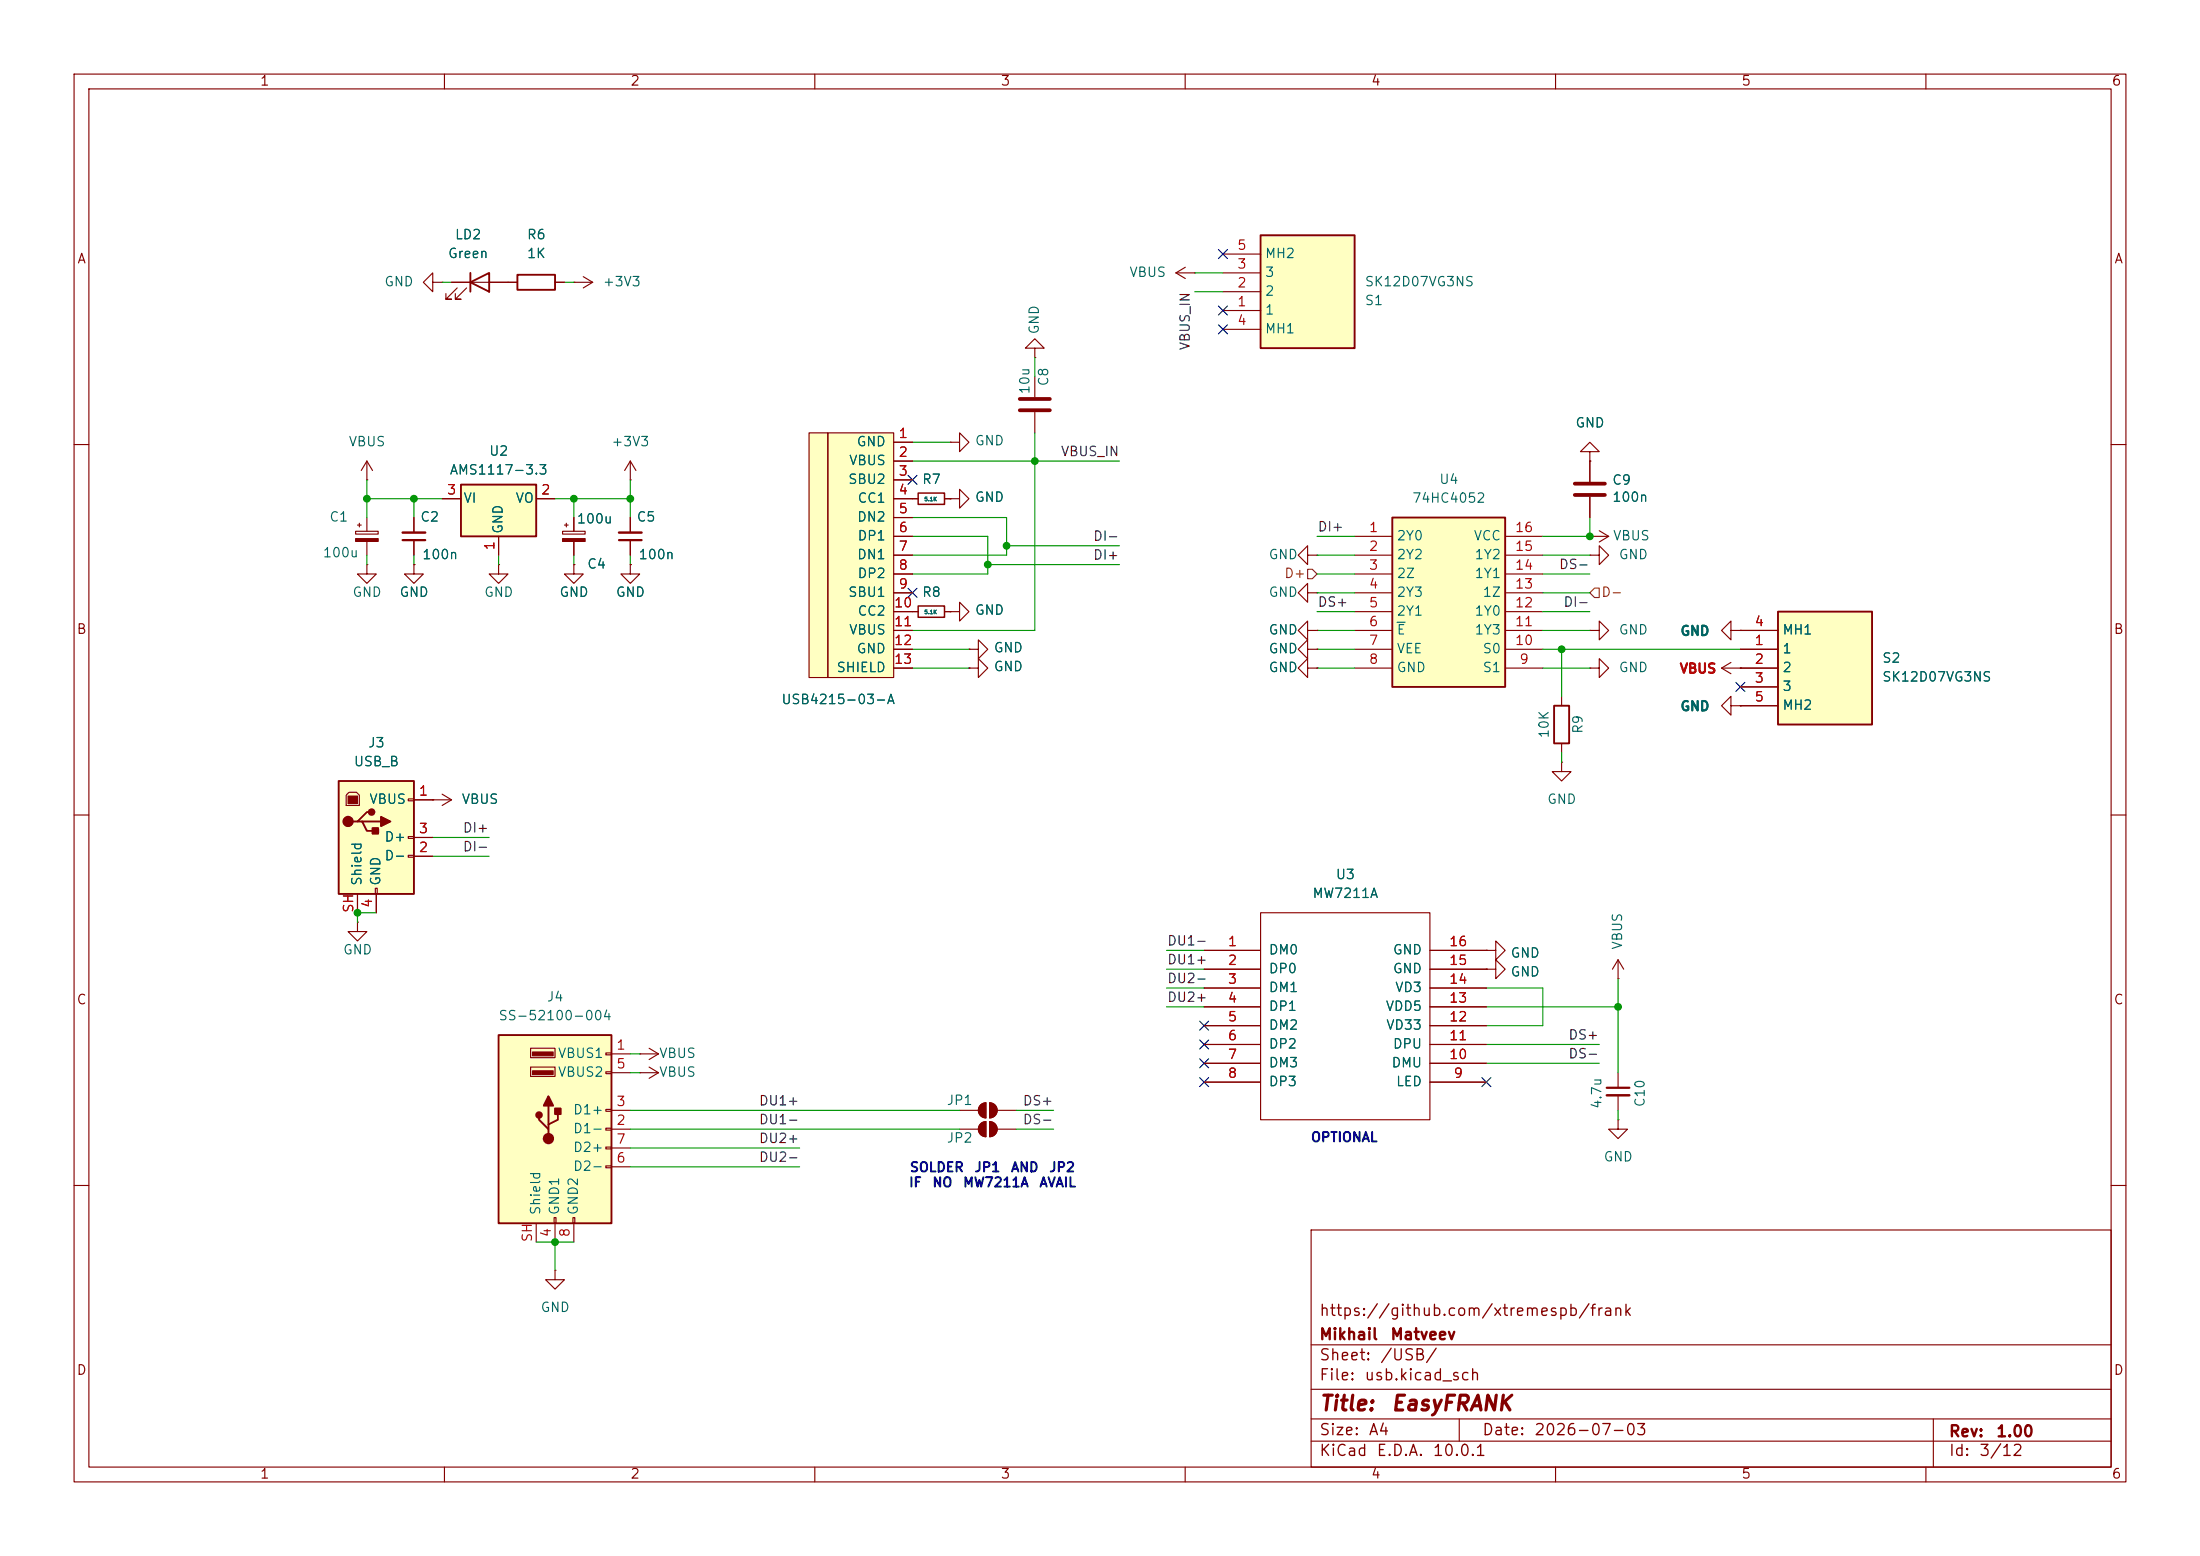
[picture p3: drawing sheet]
<svg xmlns="http://www.w3.org/2000/svg" width="297mm" height="210mm" viewBox="0 0 297 210" stroke-linecap="round" stroke-linejoin="round" font-family="sans-serif">
<g fill="none" stroke="#840000" stroke-width=".15">
<path d="M10 10h277v190h-277zM12 12h273v186h-273zM60 10v2M110 10v2M160 10v2M210 10v2M260 10v2M10 60h2M285 60h2M10 110h2M285 110h2M10 160h2"/>
<path d="M177 166h108v32h-108zM285 160h2M60 198v2M110 198v2M160 198v2M177 194.5h108M177 191.5h108M177 187.5h108M177 181.5h108M197 191.5v3M210 198v2M260 198v2"/>
<path d="M261 191.5v6.5"/>
</g>
<path d="M45.7 105.4h10.2v15.3h-10.2z" fill="#ffffc2"/>
<path d="M45.7 105.4h10.2v15.3h-10.2zM48.3 110.9h.6l.6 1.2h1.3M48.9 110.9h2.5M50.2 109.6h-.7l-1.2 1.3h-.7" fill="none" stroke="#840000" stroke-width=".25"/>
<g fill="none" stroke="#840000" stroke-width=".15">
<path d="M128.3 59.7h1.2v-1.3l1.3 1.3-1.3 1.3v-1.3M128.3 59.7h.1M128.3 67.3h1.2v-1.3l1.3 1.3-1.3 1.3v-1.3M128.3 67.3h.1M176.5 74.9v-1.2l-1.2 1.2 1.2 1.3v-1.3h1.3M177.8 74.9h.1M128.3 82.6h1.2v-1.3l1.3 1.3-1.3 1.2v-1.2M128.3 82.6h.1M130.8 87.6h1.3v-1.2l1.2 1.2-1.2 1.3v-1.3M130.8 87.6h.1M130.8 90.2h1.3v-1.3l1.2 1.3-1.2 1.2v-1.2M130.8 90.2h.1"/>
<path d="M176.5 80v-1.3l-1.2 1.3 1.2 1.3v-1.3h1.3M176.5 85.1v-1.3l-1.2 1.3 1.2 1.3v-1.3h1.3M177.8 80h.1M177.8 85.1h.1M46.7 107.3l.4-.4h1l.4 .4v1.4h-1.8zM50.7 119.9h.2v.8h-.2zM55.1 107.8h.8v.3h-.8zM55.1 112.9h.8v.3h-.8zM55.1 115.4h.8v.3h-.8zM55.9 108h2.5M55.9 115.6h2.5M55.9 113h2.5"/>
<path d="M48.3 120.7v2.5M50.8 120.7v2.5M86.4 142.2h.1M86.4 144.8h.1M86.4 142.2h2.5M86.4 144.8h2.5M87.6 141.5l1.3 .7M87.6 144l1.3 .8M88.9 142.2l-1.3 .8M88.9 144.8l-1.3 .7M129.5 149.9h2.6M132.4 149.1l.3-.2 .4-.1v2.1a1.02 1.02 0 0 1-.9-.7 1.02 1.02 0 0 1 .2-1.1z"/>
<path d="M133.6 148.8a1.02 1.02 0 0 1 1 1.1 1.02 1.02 0 0 1-1 1zM134.6 149.9h2.6M74.9 171.5v1.2h1.3l-1.3 1.3-1.2-1.3h1.2M74.9 171.5h.1"/>
</g>
<g fill="#840000" stroke="#840000" stroke-width=".15">
<path d="M47 107.4h1.3v1.1h-1.3z"/>
<path d="M133.6 148.8a1.02 1.02 0 0 1 1 1.1 1.02 1.02 0 0 1-1 1z"/>
<path d="M132.4 149.1l.3-.2 .4-.1v2.1a1.02 1.02 0 0 1-.9-.7 1.02 1.02 0 0 1 .2-1.1z"/>
</g>
<g fill="#840000" stroke="#840000" stroke-width=".25">
<path d="M50.3 111.8h.8v.7h-.8z"/>
<path d="M51.4 110.2l1.3 .7-1.3 .6z"/>
<circle cx="47" cy="110.9" r=".63"/>
<circle cx="50.2" cy="109.6" r=".38"/>
</g>
<g fill="#ffffc2">
<path d="M109.2 58.4h2.6v33h-2.6z"/>
<path d="M111.8 58.4h8.8v33h-8.8z"/>
</g>
<g fill="none" stroke="#840000" stroke-width=".15">
<path d="M109.2 58.4h2.6v33h-2.6zM111.8 58.4h8.8v33h-8.8zM120.6 59.7h2.6M120.6 62.2h2.6M120.6 64.8h2.6M120.6 67.3h2.6M120.6 69.9h2.6M120.6 72.4h2.6M120.6 74.9h2.6M120.6 77.5h2.6M120.6 80h2.6M120.6 82.6h3.4"/>
<path d="M120.6 85.1h2.6M120.6 87.6h2.6M120.6 90.2h2.6M127.5 82.6h.8M176.5 87.6v-1.2l-1.2 1.2 1.2 1.3v-1.3h1.3M177.8 87.6h.1M232.4 90.2h2.5M232.4 90.2l1.3 .7M233.7 95.3v-1.3l-1.3 1.3 1.3 1.2v-1.2h1.2M233.7 89.4l-1.3 .8M234.9 90.2h.1M234.9 95.3h.1"/>
</g>
<path d="M124 81.8h3.5v1.5h-3.5z" fill="none" stroke="#840000" stroke-width=".2"/>
<path d="M240 82.6h12.7v15.2h-12.7z" fill="#ffffc2"/>
<path d="M240 82.6h12.7v15.2h-12.7z" fill="none" stroke="#840000" stroke-width=".25"/>
<g fill="none" stroke="#840000" stroke-width=".15">
<path d="M158.7 36.8l1.3 .8M158.7 36.8h2.6M160 36.1l-1.3 .7M161.3 36.8h.1M139.7 47h1.3l-1.3-1.3-1.3 1.3h1.3v1.3M139.7 48.3h.1M139.7 50.8v2.8M139.7 55.6v2.8M176.5 90.2v-1.3l-1.2 1.3 1.2 1.2v-1.2h1.3M177.8 90.2h.1M233.7 85.1v-1.3l-1.3 1.3 1.3 1.3v-1.3h1.2M234.9 85.1h.1"/>
<path d="M234.9 87.6h5.1M234.9 90.2h5.1M234.9 92.7h5.1M234.9 85.1h5.1M234.9 95.3h5.1"/>
</g>
<path d="M137.7 55.4h4M137.7 53.8h4" fill="none" stroke="#840000" stroke-width=".51"/>
<path d="M188 69.9h15.2v22.8h-15.2z" fill="#ffffc2"/>
<path d="M188 69.9h15.2v22.8h-15.2z" fill="none" stroke="#840000" stroke-width=".25"/>
<g fill="none" stroke="#840000" stroke-width=".15">
<path d="M182.9 72.4h5.1M182.9 74.9h5.1M182.9 77.5h5.1M203.2 72.4h5.1M203.2 74.9h5.1M203.2 77.5h5.1M214.6 74.9h1.3v-1.2l1.3 1.2-1.3 1.3v-1.3M214.6 74.9h.1M214.6 72.4h.1M214.6 72.4h2.6M215.9 71.6l1.3 .8M217.2 72.4l-1.3 .8"/>
<path d="M182.9 80h5.1M182.9 82.6h5.1M182.9 85.1h5.1M182.9 87.6h5.1M182.9 90.2h5.1M203.2 80h5.1M203.2 82.6h5.1M203.2 85.1h5.1M203.2 87.6h5.1M203.2 90.2h5.1"/>
</g>
<path d="M188.6 84h1.1" fill="none" stroke="#006464" stroke-width=".15"/>
<path d="M170.2 31.8h12.7v15.2h-12.7z" fill="#ffffc2"/>
<path d="M170.2 31.8h12.7v15.2h-12.7z" fill="none" stroke="#840000" stroke-width=".25"/>
<g fill="none" stroke="#840000" stroke-width=".15">
<path d="M165.1 39.4h5.1M165.1 36.8h5.1M165.1 34.3h5.1M165.1 41.9h5.1M165.1 44.5h5.1M85.1 64.8h.1M85.1 62.2l-.8 1.3M85.1 62.2l.8 1.3M85.1 62.2v2.6M214.6 90.2h1.3v-1.3l1.3 1.3-1.3 1.2v-1.2M214.6 90.2h.1M214.6 85.1h1.3v-1.3l1.3 1.3-1.3 1.3v-1.3"/>
<path d="M214.6 85.1h.1M58.4 108h.1M58.4 108h2.6M59.7 107.2l1.3 .8M61 108l-1.3 .7M48.3 124.5v1.2h1.2l-1.2 1.3-1.3-1.3h1.3M48.3 124.5h.1M218.4 151.1v1.3h1.3l-1.3 1.3-1.2-1.3h1.2M218.4 151.1h.1M218.4 144.8v2M218.4 147.8v2.1"/>
</g>
<path d="M216.9 146.8h3.1" fill="none" stroke="#840000" stroke-width=".3"/>
<path d="M216.9 147.8h3.1" fill="none" stroke="#840000" stroke-width=".33"/>
<path d="M67.3 139.7h15.2v25.4h-15.2z" fill="#ffffc2"/>
<path d="M63.5 38.1l2.5-1.3v2.6zM63.5 36.8v2.6M69.8 37.1h5.1v2h-5.1zM67.3 139.7h15.2v25.4h-15.2zM72.8 150.5v.6l1.2 1.3v.6M74 149.2v2.6M75.3 149.9v1.2l-1.3 .7v.6" fill="none" stroke="#840000" stroke-width=".25"/>
<g fill="#840000" stroke="#840000" stroke-width=".25">
<path d="M74 148l.7 1.2h-1.3z"/>
<path d="M74.9 149.6h.8v.8h-.8z"/>
<circle cx="72.8" cy="150.5" r=".38"/>
<circle cx="74" cy="153.7" r=".63"/>
</g>
<g fill="#840000" stroke="#840000" stroke-width=".15">
<path d="M71.9 142h2.8v.5h-2.8z"/>
<path d="M71.9 144.5h2.8v.5h-2.8z"/>
<path d="M75.9 72.7h3.1v.4h-3.1z"/>
<path d="M48 72.7h3.1v.4h-3.1z"/>
<path d="M133.6 151.4a1.02 1.02 0 0 1 1 1 1.02 1.02 0 0 1-1 1z"/>
<path d="M132.4 151.7l.3-.3h.4v2a1.02 1.02 0 0 1-.9-.6 1.02 1.02 0 0 1 .2-1.1z"/>
</g>
<g fill="none" stroke="#840000" stroke-width=".15">
<path d="M58.4 38.1v-1.3l-1.3 1.3 1.3 1.3v-1.3h1.3M59.7 38.1h.1M61 38.1h8.8M61.7 38.9l-1.5 1.5h.8h-.8v-.8M63 38.9l-1.5 1.5h.7h-.7v-.8M74.9 38.1h1.3M77.5 38.1h.1M77.5 38.1h2.5M78.7 37.3l1.3 .8M80 38.1l-1.3 .8M48 71.7h3.1v.4h-3.1zM48.3 70.9h.5"/>
<path d="M48.5 70.6v.5M49.5 76.2v1.3h1.3l-1.3 1.2-1.2-1.2h1.2M49.5 76.2h.1M49.5 64.8h.1M49.5 62.2v2.6M49.5 69.9v1.8M49.5 73.1v1.8M49.5 62.2l-.7 1.3M49.5 62.2l.8 1.3M55.9 76.2v1.3h1.2l-1.2 1.2-1.3-1.2h1.3M55.9 76.2h.1M55.9 69.9v2"/>
<path d="M55.9 72.9v2M75.9 71.7h3.1v.4h-3.1zM76.2 70.9h.5M76.5 70.6v.5M77.5 76.2v1.3h1.2l-1.2 1.2-1.3-1.2h1.3M77.5 76.2h.1M77.5 69.9v1.8M77.5 73.1v1.8M85.1 76.2v1.3h1.3l-1.3 1.2-1.3-1.2h1.3M85.1 76.2h.1M85.1 69.9v2M85.1 72.9v2"/>
<path d="M123.2 67.3h.8M127.5 67.3h.8M214.6 61h1.3l-1.3-1.3-1.2 1.3h1.2v1.2M214.6 62.2h.1M214.6 62.2v2.8M214.6 67.1v2.8M210.8 102.9v1.2h1.3l-1.3 1.3-1.3-1.3h1.3M210.8 102.9h.1M162.6 128.3h7.6M162.6 130.8h7.6M162.6 133.4h7.6M162.6 135.9h7.6"/>
<path d="M162.6 138.4h7.6M170.2 123.2h22.8v27.9h-22.8zM193 128.3h7.7M193 130.8h7.7M193 133.4h7.7M193 135.9h7.7M193 138.4h7.7M218.4 132.1h.1M218.4 129.5l-.7 1.3M218.4 129.5l.8 1.3M218.4 129.5v2.6M71.6 141.5h3.3v1.2h-3.3z"/>
<path d="M71.6 144h3.3v1.3h-3.3zM81.8 142.1h.7v.3h-.7zM81.8 144.7h.7v.2h-.7zM81.8 149.7h.7v.3h-.7zM81.8 152.3h.7v.2h-.7zM81.8 154.8h.7v.3h-.7zM81.8 157.4h.7v.2h-.7zM82.5 142.2h2.6M82.5 152.4h2.6M82.5 149.9h2.6M82.5 144.8h2.6M82.5 157.5h2.6"/>
<path d="M82.5 154.9h2.6M129.5 152.4h2.6M132.4 151.7l.3-.3h.4v2a1.02 1.02 0 0 1-.9-.6 1.02 1.02 0 0 1 .2-1.1zM133.6 151.4a1.02 1.02 0 0 1 1 1 1.02 1.02 0 0 1-1 1zM134.6 152.4h2.6M162.6 141h7.6M162.6 143.5h7.6M162.6 146.1h7.6M193 141h7.7M193 143.5h7.7M193 146.1h7.7M72.4 165.1v2.5"/>
<path d="M74.8 164.3h.3v.8h-.3zM74.9 165.1v2.5M77.3 164.3h.3v.8h-.3zM77.5 165.1v2.5"/>
</g>
<path d="M54.4 72.9h3M83.6 72.9h3" fill="none" stroke="#840000" stroke-width=".3"/>
<path d="M54.4 71.9h3M83.6 71.9h3" fill="none" stroke="#840000" stroke-width=".33"/>
<path d="M124 66.5h3.5v1.6h-3.5z" fill="none" stroke="#840000" stroke-width=".2"/>
<path d="M212.6 65.3h4.1M212.6 66.8h4.1" fill="none" stroke="#840000" stroke-width=".51"/>
<path d="M62.2 65.4h10.2v7h-10.2z" fill="#ffffc2"/>
<path d="M62.2 65.4h10.2v7h-10.2zM209.8 95.3h2v5h-2z" fill="none" stroke="#840000" stroke-width=".25"/>
<g fill="none" stroke="#840000" stroke-width=".15">
<path d="M61 38.1h2.5M66 38.1h3.8M74.9 38.1h1.3M120.6 59.7h2.6M55.9 76.2h.1M55.9 69.9v2M55.9 72.9v2M59.7 67.3h2.5M67.3 76.2v1.3h1.3l-1.3 1.2-1.3-1.2h1.3M67.3 76.2h.1M67.3 72.4v2.5M72.4 67.3h2.5"/>
<path d="M77.5 76.2h.1M77.5 69.9v1.8M77.5 73.1v1.8M85.1 76.2h.1M85.1 69.9v2M85.1 72.9v2M120.6 67.3h3.4M120.6 62.2h2.6M120.6 64.8h2.6M120.6 69.9h2.6M120.6 72.4h2.6M120.6 74.9h2.6"/>
<path d="M120.6 77.5h2.6M127.5 67.3h.8M128.3 67.3h.1M214.6 62.2h.1M214.6 62.2v2.8M214.6 67.1v2.8M120.6 80h2.6M120.6 82.6h3.4M120.6 85.1h2.6M120.6 87.6h2.6M120.6 90.2h2.6M127.5 82.6h.8"/>
<path d="M128.3 82.6h.1M130.8 87.6h.1M130.8 90.2h.1M177.8 90.2h.1M177.8 87.6h.1M177.8 85.1h.1M210.8 94v1.3M234.9 90.2h.1M234.9 95.3h.1M234.9 85.1h.1M234.9 85.1h5.1M234.9 87.6h5.1"/>
<path d="M234.9 90.2h5.1M234.9 92.7h5.1M234.9 95.3h5.1M55.9 108h2.5M55.9 115.6h2.5M55.9 113h2.5M58.4 108h.1M210.8 100.3v1.3M48.3 120.7v2.5M50.8 120.7v2.5M162.6 128.3h7.6M162.6 130.8h7.6"/>
<path d="M162.6 133.4h7.6M162.6 135.9h7.6M162.6 138.4h7.6M193 128.3h7.7M193 130.8h7.7M193 133.4h7.7M193 135.9h7.7M193 138.4h7.7M200.7 128.3h1.2v-1.3l1.3 1.3-1.3 1.2v-1.2M200.7 128.3h.1M200.7 130.8h1.2v-1.3l1.3 1.3-1.3 1.3v-1.3M200.7 130.8h.1"/>
<path d="M162.6 141h7.6M162.6 143.5h7.6M162.6 146.1h7.6M193 141h7.7M193 143.5h7.7M193 146.1h7.7"/>
</g>
<path d="M176.5 76.8h.7l.6 .7-.6 .6h-.7zM215.3 79.4h.6v1.2h-.6l-.7-.6z" fill="none" stroke="#725600" stroke-width=".15"/>
<g fill="none" stroke="#009600" stroke-width=".15">
<path d="M59.7 38.1h1.3M76.2 38.1h1.3M161.3 36.8h3.8M161.3 39.4h3.8M123.2 59.7h5.1M139.7 48.3v2.5M139.7 58.4v26.7h-16.5M49.5 67.3h10.2M49.5 64.8v5.1M49.5 74.9v1.3M55.9 67.3v2.6M55.9 74.9v1.3"/>
<path d="M67.3 74.9v1.3M74.9 67.3h10.2M77.5 67.3v2.6M77.5 74.9v1.3M85.1 64.8v5.1M85.1 74.9v1.3M123.2 69.9h12.7v5h-12.7M123.2 62.2h27.9M123.2 72.4h10.1v5.1h-10.1M133.3 76.2h17.8M135.9 73.7h15.2M177.8 74.9h5.1"/>
<path d="M177.8 72.4h5.1M177.8 77.5h5.1M208.3 74.9h6.3M208.3 77.5h6.3M214.6 69.9v2.5h-6.3M123.2 87.6h7.6M123.2 90.2h7.6M177.8 87.6h5.1M177.8 90.2h5.1M177.8 82.6h5.1M177.8 85.1h5.1M177.8 80h5.1"/>
<path d="M208.3 87.6h26.6M208.3 90.2h6.3M208.3 82.6h6.3M208.3 85.1h6.3M208.3 80h6.3M210.8 87.6v6.4M58.4 113h7.6M58.4 115.6h7.6M210.8 101.6v1.3M50.8 123.2h-2.5v1.3M157.5 135.9h5.1M157.5 133.4h5.1"/>
<path d="M157.5 130.8h5.1M157.5 128.3h5.1M200.7 135.9h17.7M200.7 133.4h7.6v5h-7.6M218.4 132.1v12.7M85.1 154.9h22.8M85.1 149.9h44.4M85.1 152.4h44.4M85.1 157.5h22.8M85.1 142.2h1.3M85.1 144.8h1.3M137.2 149.9h5"/>
<path d="M137.2 152.4h5M200.7 141h15.2M200.7 143.5h15.2M218.4 149.9v1.2M72.4 167.6h5.1M74.9 167.6v3.9"/>
</g>
<g fill="none" stroke="#000084" stroke-width=".15">
<path d="M164.5 33.7l1.2 1.2M165.7 33.7l-1.2 1.2M164.5 41.3l1.2 1.2M164.5 43.8l1.2 1.3M165.7 41.3l-1.2 1.2M165.7 43.8l-1.2 1.3M122.6 79.4l1.2 1.2M122.6 64.2l1.2 1.2M123.8 79.4l-1.2 1.2M123.8 64.2l-1.2 1.2M234.3 92.1l1.3 1.2M235.6 92.1l-1.3 1.2"/>
<path d="M162 137.8l1.2 1.2M163.2 137.8l-1.2 1.2M162 145.4l1.2 1.3M162 140.4l1.2 1.2M162 142.9l1.2 1.2M163.2 145.4l-1.2 1.3M163.2 140.4l-1.2 1.2M163.2 142.9l-1.2 1.2M200.1 145.4l1.2 1.3M201.3 145.4l-1.2 1.3"/>
</g>
<g fill="#009600" stroke="#009600" stroke-width=".14">
<circle cx="135.9" cy="73.7" r=".46"/>
<circle cx="139.7" cy="62.2" r=".46"/>
<circle cx="210.8" cy="87.6" r=".46"/>
<circle cx="214.6" cy="72.4" r=".46"/>
<circle cx="77.5" cy="67.3" r=".46"/>
<circle cx="49.5" cy="67.3" r=".46"/>
<circle cx="55.9" cy="67.3" r=".46"/>
<circle cx="85.1" cy="67.3" r=".46"/>
<circle cx="48.3" cy="123.2" r=".46"/>
<circle cx="133.3" cy="76.2" r=".46"/>
<circle cx="218.4" cy="135.9" r=".46"/>
<circle cx="74.9" cy="167.6" r=".46"/>
</g>
<g font-size="2" fill="#840000">
<text x="178" y="190.9">Title:</text>
<text x="187.7" y="190.9">EasyFRANK</text>
</g>
<g font-size="1.5" fill="#840000">
<text x="178" y="178">https://github.com/xtremespb/frank</text>
<text x="178" y="184">Sheet:</text>
<text x="178" y="181.2">Mikhail</text>
<text x="186.2" y="184">/USB/</text>
<text x="187.6" y="181.2">Matveev</text>
<text x="178" y="186.7">File:</text>
<text x="184.1" y="186.7">usb.kicad_sch</text>
<text x="178" y="196.9">KiCad</text>
<text x="178" y="194.1">Size:</text>
<text x="184.7" y="194.1">A4</text>
<text x="185.7" y="196.9">E.D.A.</text>
<text x="193.3" y="196.9">10.0.1</text>
<text x="200" y="194.1">Date:</text>
<text x="207" y="194.1">2026-07-03</text>
<text x="263" y="194.3">Rev:</text>
<text x="263" y="196.9">Id:</text>
<text x="267.1" y="196.9">3/12</text>
<text x="269.4" y="194.3">1.00</text>
</g>
<g font-size="1.3" fill="#840000">
<text x="35" y="11.9">1</text>
<text x="85" y="11.9">2</text>
<text x="135" y="11.9">3</text>
<text x="185" y="11.9">4</text>
<text x="235" y="11.9">5</text>
<text x="285" y="11.9">6</text>
<text x="10.3" y="35.9">A</text>
<text x="285.3" y="35.9">A</text>
<text x="10.3" y="85.9">B</text>
<text x="285.3" y="85.9">B</text>
<text x="10.3" y="135.9">C</text>
<text x="285.3" y="135.9">C</text>
<text x="10.3" y="185.9">D</text>
<text x="285.3" y="185.9">D</text>
<text x="35" y="199.9">1</text>
<text x="85" y="199.9">2</text>
<text x="135" y="199.9">3</text>
<text x="185" y="199.9">4</text>
<text x="235" y="199.9">5</text>
<text x="285" y="199.9">6</text>
</g>
<g font-size="1.3" fill="#006464">
<text x="60.4" y="35.2">Green</text>
<text x="61.3" y="32.6">LD2</text>
<text x="71" y="32.6">R6</text>
<text x="71" y="35.2">1K</text>
<text x="170.7" y="35.2">MH2</text>
<text x="51.8" y="39">GND</text>
<text x="81.3" y="39">+3V3</text>
<text x="152.4" y="37.7">VBUS</text>
<text x="170.7" y="40.2">2</text>
<text x="170.7" y="37.7">3</text>
<text x="184.2" y="41.5">S1</text>
<text x="184.2" y="39">SK12D07VG3NS</text>
<text x="140.6" y="45.2" transform="rotate(-90 140.6 45.2)">GND</text>
<text x="170.7" y="42.8">1</text>
<text x="170.7" y="45.3">MH1</text>
<text x="139.3" y="53.3" transform="rotate(-90 139.3 53.3)">10u</text>
<text x="141.8" y="52.2" transform="rotate(-90 141.8 52.2)">C8</text>
<text x="212.6" y="58">GND</text>
<text x="47" y="60.6">VBUS</text>
<text x="60.6" y="64.4">AMS1117-3.3</text>
<text x="65.9" y="61.8">U2</text>
<text x="82.4" y="60.6">+3V3</text>
<text x="114.4" y="65.6">SBU2</text>
<text x="114.5" y="63.1">VBUS</text>
<text x="115.6" y="60.6">GND</text>
<text x="124.4" y="65.6">R7</text>
<text x="131.5" y="60.4">GND</text>
<text x="194.2" y="65.6">U4</text>
<text x="217.6" y="65.7">C9</text>
<text x="44.4" y="70.7">C1</text>
<text x="56.7" y="70.7">C2</text>
<text x="62.5" y="68.2">VI</text>
<text x="69.5" y="68.2">VO</text>
<text x="77.8" y="71">100u</text>
<text x="85.9" y="70.7">C5</text>
<text x="115.6" y="70.7">DN2</text>
<text x="115.7" y="68.2">CC1</text>
<text x="131.5" y="68">GND</text>
<text x="190.5" y="68.2">74HC4052</text>
<text x="217.6" y="68">100n</text>
<text x="43.5" y="75.5">100u</text>
<text x="56.9" y="75.8">100n</text>
<text x="68.2" y="72.1" transform="rotate(-90 68.2 72.1)">GND</text>
<text x="79.2" y="77.1">C4</text>
<text x="86.1" y="75.8">100n</text>
<text x="115.6" y="75.8">DN1</text>
<text x="115.7" y="73.3">DP1</text>
<text x="171.2" y="75.8">GND</text>
<text x="188.5" y="73.3">2Y0</text>
<text x="188.5" y="75.8">2Y2</text>
<text x="198.9" y="73.3">VCC</text>
<text x="199" y="75.8">1Y2</text>
<text x="217.7" y="73.3">VBUS</text>
<text x="218.4" y="75.8">GND</text>
<text x="47.5" y="80.9">GND</text>
<text x="53.8" y="80.9">GND</text>
<text x="65.3" y="80.9">GND</text>
<text x="75.4" y="80.9">GND</text>
<text x="83.1" y="80.9">GND</text>
<text x="114.4" y="80.9">SBU1</text>
<text x="115.7" y="78.3">DP2</text>
<text x="115.7" y="83.4">CC2</text>
<text x="124.4" y="80.9">R8</text>
<text x="131.5" y="83.3">GND</text>
<text x="171.2" y="80.9">GND</text>
<text x="188.5" y="78.3">2Z</text>
<text x="188.5" y="80.9">2Y3</text>
<text x="188.5" y="83.4">2Y1</text>
<text x="199" y="83.4">1Y0</text>
<text x="199" y="78.3">1Y1</text>
<text x="200.1" y="80.9">1Z</text>
<text x="114.5" y="86">VBUS</text>
<text x="115.6" y="88.5">GND</text>
<text x="134.1" y="88.4">GND</text>
<text x="171.2" y="86">GND</text>
<text x="171.2" y="88.5">GND</text>
<text x="188.5" y="86">E</text>
<text x="188.5" y="88.5">VEE</text>
<text x="199" y="86">1Y3</text>
<text x="200.1" y="88.5">S0</text>
<text x="218.4" y="86">GND</text>
<text x="226.8" y="86.1">GND</text>
<text x="240.5" y="88.5">1</text>
<text x="240.5" y="86">MH1</text>
<text x="254" y="89.8">S2</text>
<text x="105.4" y="95.4">USB4215-03-A</text>
<text x="112.8" y="91">SHIELD</text>
<text x="134.1" y="90.9">GND</text>
<text x="171.2" y="91">GND</text>
<text x="188.5" y="91">GND</text>
<text x="200.1" y="91">S1</text>
<text x="218.4" y="91">GND</text>
<text x="240.5" y="91">2</text>
<text x="240.5" y="93.6">3</text>
<text x="254" y="92.3">SK12D07VG3NS</text>
<text x="49.6" y="101.2">J3</text>
<text x="209.4" y="99.7" transform="rotate(-90 209.4 99.7)">10K</text>
<text x="214" y="99.1" transform="rotate(-90 214 99.1)">R9</text>
<text x="226.8" y="96.3">GND</text>
<text x="240.5" y="96.1">MH2</text>
<text x="47.7" y="103.7">USB_B</text>
<text x="49.8" y="108.8">VBUS</text>
<text x="51.8" y="113.9">D+</text>
<text x="62.2" y="108.8">VBUS</text>
<text x="208.8" y="108.8">GND</text>
<text x="49.1" y="119.6" transform="rotate(-90 49.1 119.6)">Shield</text>
<text x="51.7" y="119.6" transform="rotate(-90 51.7 119.6)">GND</text>
<text x="51.8" y="116.4">D-</text>
<text x="180.2" y="119">U3</text>
<text x="177.1" y="121.5">MW7211A</text>
<text x="46.2" y="129.1">GND</text>
<text x="171.2" y="129.1">DM0</text>
<text x="171.2" y="131.7">DP0</text>
<text x="188" y="131.7">GND</text>
<text x="188" y="129.1">GND</text>
<text x="203.8" y="129.6">GND</text>
<text x="219.3" y="128.3" transform="rotate(-90 219.3 128.3)">VBUS</text>
<text x="73.7" y="135.5">J4</text>
<text x="171.2" y="134.2">DM1</text>
<text x="171.2" y="136.8">DP1</text>
<text x="187" y="136.8">VDD5</text>
<text x="188.3" y="134.2">VD3</text>
<text x="203.8" y="132.1">GND</text>
<text x="67.2" y="138">SS-52100-004</text>
<text x="75.2" y="143.1">VBUS1</text>
<text x="88.9" y="143.1">VBUS</text>
<text x="171.2" y="139.3">DM2</text>
<text x="171.2" y="141.8">DP2</text>
<text x="187" y="139.3">VD33</text>
<text x="188" y="141.8">DPU</text>
<text x="75.2" y="145.6">VBUS2</text>
<text x="88.9" y="145.6">VBUS</text>
<text x="127.7" y="149.5">JP1</text>
<text x="171.2" y="144.4">DM3</text>
<text x="171.2" y="146.9">DP3</text>
<text x="187.8" y="144.4">DMU</text>
<text x="188.4" y="146.9">LED</text>
<text x="216.5" y="149.8" transform="rotate(-90 216.5 149.8)">4.7u</text>
<text x="222.4" y="149.5" transform="rotate(-90 222.4 149.5)">C10</text>
<text x="77.3" y="153.3">D1-</text>
<text x="77.3" y="150.7">D1+</text>
<text x="77.3" y="155.8">D2+</text>
<text x="127.7" y="154.5">JP2</text>
<text x="77.3" y="158.3">D2-</text>
<text x="216.4" y="157.1">GND</text>
<text x="73.3" y="164.1" transform="rotate(-90 73.3 164.1)">Shield</text>
<text x="75.8" y="164.1" transform="rotate(-90 75.8 164.1)">GND1</text>
<text x="78.3" y="164.1" transform="rotate(-90 78.3 164.1)">GND2</text>
<text x="72.9" y="177.4">GND</text>
</g>
<g font-size="1.3" fill="#a90000">
<text x="166.9" y="34">5</text>
<text x="166.9" y="41.7">1</text>
<text x="166.9" y="39.1">2</text>
<text x="166.9" y="36.6">3</text>
<text x="166.9" y="44.2">4</text>
<text x="121.2" y="59.4">1</text>
<text x="121.2" y="62">2</text>
<text x="121.2" y="64.5">3</text>
<text x="60.3" y="67.1">3</text>
<text x="73" y="67.1">2</text>
<text x="121.2" y="67.1">4</text>
<text x="121.2" y="69.6">5</text>
<text x="67.1" y="74.4" transform="rotate(-90 67.1 74.4)">1</text>
<text x="121.2" y="72.1">6</text>
<text x="121.2" y="74.7">7</text>
<text x="121.2" y="77.2">8</text>
<text x="184.7" y="72.1">1</text>
<text x="184.7" y="74.7">2</text>
<text x="184.7" y="77.2">3</text>
<text x="204.4" y="77.2">14</text>
<text x="204.4" y="74.7">15</text>
<text x="204.4" y="72.1">16</text>
<text x="120.6" y="82.3">10</text>
<text x="121.2" y="79.8">9</text>
<text x="184.7" y="79.8">4</text>
<text x="184.7" y="82.3">5</text>
<text x="204.4" y="82.3">12</text>
<text x="204.4" y="79.8">13</text>
<text x="120.6" y="84.8">11</text>
<text x="120.6" y="87.4">12</text>
<text x="120.6" y="89.9">13</text>
<text x="184.7" y="84.8">6</text>
<text x="184.7" y="87.4">7</text>
<text x="184.7" y="89.9">8</text>
<text x="204.4" y="87.4">10</text>
<text x="204.4" y="84.8">11</text>
<text x="205" y="89.9">9</text>
<text x="236.8" y="87.4">1</text>
<text x="236.8" y="89.9">2</text>
<text x="236.8" y="84.8">4</text>
<text x="236.8" y="92.5">3</text>
<text x="236.8" y="95">5</text>
<text x="56.4" y="107.7">1</text>
<text x="56.4" y="112.8">3</text>
<text x="56.4" y="115.3">2</text>
<text x="48" y="123.3" transform="rotate(-90 48 123.3)">SH</text>
<text x="50.5" y="122.6" transform="rotate(-90 50.5 122.6)">4</text>
<text x="165.7" y="128">1</text>
<text x="165.7" y="130.6">2</text>
<text x="195.5" y="130.6">15</text>
<text x="195.5" y="128">16</text>
<text x="165.7" y="133.1">3</text>
<text x="165.7" y="135.6">4</text>
<text x="195.5" y="135.6">13</text>
<text x="195.5" y="133.1">14</text>
<text x="83.1" y="142">1</text>
<text x="165.7" y="138.2">5</text>
<text x="165.7" y="140.7">6</text>
<text x="165.7" y="143.3">7</text>
<text x="195.5" y="143.3">10</text>
<text x="195.5" y="140.7">11</text>
<text x="195.5" y="138.2">12</text>
<text x="83.1" y="149.6">3</text>
<text x="83.1" y="144.5">5</text>
<text x="165.7" y="145.8">8</text>
<text x="196.1" y="145.8">9</text>
<text x="83.1" y="152.1">2</text>
<text x="83.1" y="154.7">7</text>
<text x="83.1" y="157.2">6</text>
<text x="72.1" y="167.7" transform="rotate(-90 72.1 167.7)">SH</text>
<text x="74.7" y="167.1" transform="rotate(-90 74.7 167.1)">4</text>
<text x="77.2" y="167.1" transform="rotate(-90 77.2 167.1)">8</text>
</g>
<g font-size="1.3" fill="#0f0f0f">
<text x="160.9" y="47.4" transform="rotate(-90 160.9 47.4)">VBUS_IN</text>
<text x="143.1" y="61.9">VBUS_IN</text>
<text x="147.5" y="75.9">DI+</text>
<text x="147.5" y="73.3">DI-</text>
<text x="177.8" y="72">DI+</text>
<text x="210.4" y="77.1">DS-</text>
<text x="177.8" y="82.2">DS+</text>
<text x="211" y="82.2">DI-</text>
<text x="62.4" y="112.7">DI+</text>
<text x="62.4" y="115.2">DI-</text>
<text x="157.5" y="130.5">DU1+</text>
<text x="157.5" y="127.9">DU1-</text>
<text x="157.5" y="133">DU2-</text>
<text x="157.5" y="135.5">DU2+</text>
<text x="211.6" y="140.6">DS+</text>
<text x="211.6" y="143.2">DS-</text>
<text x="102.4" y="149.5">DU1+</text>
<text x="138" y="149.5">DS+</text>
<text x="102.4" y="154.6">DU2+</text>
<text x="102.4" y="152.1">DU1-</text>
<text x="138" y="152.1">DS-</text>
<text x="102.4" y="157.1">DU2-</text>
</g>
<g font-size="1.3" fill="#725600">
<text x="173.3" y="78.3">D+</text>
<text x="216.1" y="80.9">D-</text>
</g>
<text font-size="1.3" fill="#f00" x="226.7" y="91.2">VBUS</text>
<g font-size="1.3" fill="#0000c2">
<text x="176.9" y="154.4">OPTIONAL</text>
<text x="122.6" y="160.5">IF</text>
<text x="122.7" y="158.5">SOLDER</text>
<text x="125.8" y="160.5">NO</text>
<text x="129.9" y="160.5">MW7211A</text>
<text x="131.5" y="158.5">JP1</text>
<text x="136.4" y="158.5">AND</text>
<text x="140.2" y="160.5">AVAIL</text>
<text x="141.5" y="158.5">JP2</text>
</g>
<g font-size=".5" fill="#006464">
<text x="124.7" y="67.8">5.1K</text>
<text x="124.7" y="83">5.1K</text>
</g>
</svg>
